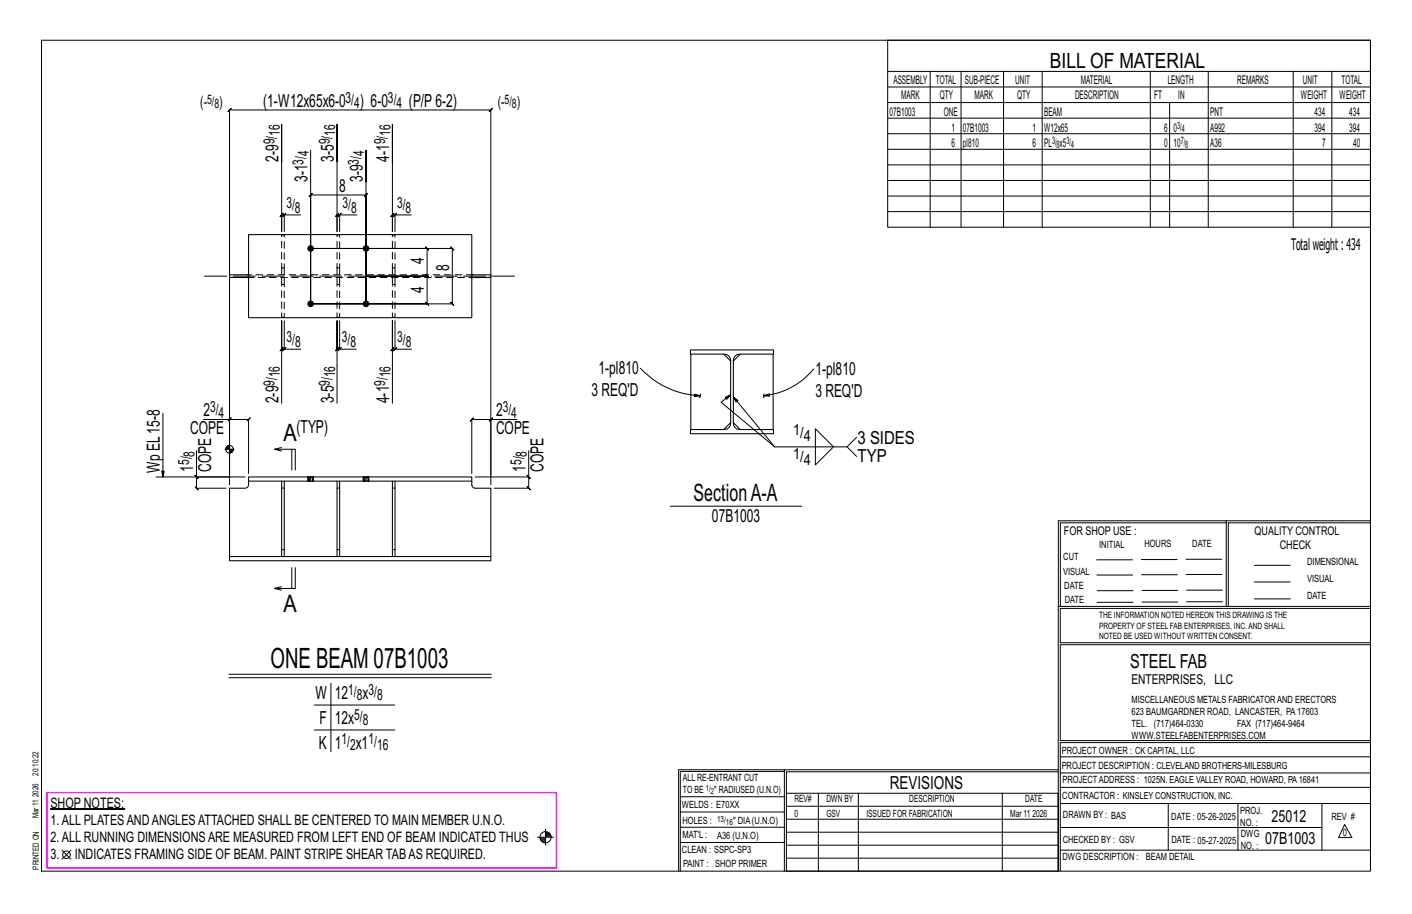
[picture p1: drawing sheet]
<svg xmlns="http://www.w3.org/2000/svg" width="432mm" height="279mm" viewBox="0 0 432 279" stroke-linecap="round" stroke-linejoin="round" font-family="sans-serif">
<g fill="#000" stroke="#000" stroke-width=".31">
<path d="M15.4 247.2h22.8v.2h-22.8z"/>
<circle cx="95" cy="76" r=".86"/>
<circle cx="111.9" cy="76" r=".86"/>
<circle cx="95" cy="92.9" r=".86"/>
<circle cx="111.9" cy="92.9" r=".86"/>
</g>
<g fill="none" stroke="#000" stroke-width=".31">
<path d="M12.7 12.3h406.4v254h-406.4zM271.5 12.3h147.6v57.2h-147.6zM271.5 21.8h147.6M271.5 26.6h147.6M271.5 31.4h147.6M271.5 36.1h147.6M284.5 21.8v47.7M293.9 21.8v47.7M306.9 21.8v47.7M318.7 21.8v47.7M351.8 21.8v47.7M357.7 31.4v38.1"/>
<path d="M369.5 21.8v47.7M395.5 21.8v47.7M407.3 21.8v47.7M86.1 49.5v-11.5v32.8v-5.1l-.5 .5 1-1-.5 .5h.8M95 45.9v47v-33.3l-.5 .5 1-1-.5 .5h16.9l-.5 .5 1-1-.5 .5v33.3v-47v9.7M103.1 49.5v-11.5v32.8v-5.1l-.5 .5 1-1-.5 .5h.8M120 49.5v-11.5v32.8v-5.1l-.5 .5 1-1-.5 .5h.8M271.5 40.9h147.6M271.5 45.6h147.6M271.5 50.4h147.6M271.5 55.2h147.6M271.5 59.9h147.6"/>
<path d="M87.4 65.2l-1 1zM91.9 65.7h-5v5.1M95 76h43.3l-.5-.5 1 1-.5-.5v16.9l-.5-.5 1 1-.5-.5h-43.3h35.6l.5 .5-1-1 .5 .5v-8.5l.5 .5-1-1 .5 .5h-18.7h18.7l.5 .5-1-1 .5 .5v-8.4l.5 .5-1-1 .5 .5zM104.4 65.2l-1 1zM109.1 65.7h-5.2v5.1M121.3 65.2l-1 1zM125.8 65.7h-5v5.1M271.5 64.7h147.6M86.9 98.1v8.7h5.1M103.9 98.1v8.7h5M120.8 98.1v8.7h5M86.9 106.8h-.8l.5-.5-1 1 .5-.5v-8.7v25.2"/>
<path d="M87.4 106.3l-1 1zM103.9 106.8h-.8l.5-.5-1 1 .5-.5v-8.7v25.2M104.4 106.3l-1 1zM120.8 106.8h-.8l.5-.5-1 1 .5-.5v-8.7v25.2M121.3 106.3l-1 1zM195.8 112.5a26.3 26.3 0 0 0 18.3 8.5M248.8 112.8a22.6 22.6 0 0 1-15.2 8.2M49.8 126.3v19.5l-.4-1.7h.8l-.4 1.7M60.1 137.8v8h14.9M62.2 128.2h8v20M68.8 137.3h2.8M69.1 136.8v.5"/>
<path d="M69.3 136.5v.8M69.6 136.4v.9M69.8 136.3v1M70 136.2v1.1M70.2 128.2h5.8l-.5 .5 1-1-.5 .5v16.5M70.2 135.9v8.8M70.4 137.3v1.2M70.6 137.3v1.1M70.7 127.7l-1 1zM70.8 137.3v1M71 137.3v.8M71.3 137.3v.5"/>
<path d="M86.1 137.9l-2.2-.6h6.4v6.4M86.1 136.8l-2.2 .5M89.2 137.3v6.4M150.1 128.2l.5-.5-1 1zM150.1 128.2h-5.8l.5-.5-1 1 .5-.5v16.5M158.1 128.2h-8v20M161.7 137.8v8h-16.4M212.4 120.5l1.7 .5-1.7 .2zM214.1 121l-.2 .5M214.4 120.4l-.3 .6M223.4 120.7l-1.6 .8 .5 .6 1.1-1.4-2.9 2.3 16.4 13.6M224.3 121.3l.8 1.6 .6-.5-1.4-1.1 12.6 15.3"/>
<path d="M233.6 121l1.6-.6 .1 .7zM233.6 121l-.1 .6M233.7 120.4l-.1 .6M249.4 131.1l5.5 5.5-5.5 5.5zM259 136.6l3 2.9M262 133.7l-3 2.9h-22.1M47.7 145.8h22.5v-112.2l-.5 .5 1-1-.5 .5h79.9l-.5 .5 1-1-.5 .5v112.2M59.6 145.3l1 1zM60.1 145.8v3.4l-.5-.5 1 1-.5-.5h9M161.2 145.3l1 1zM161.7 145.8v3.4l-.5-.5 1 1-.5-.5h-10.5M205 154.7h40.2"/>
<path d="M375 159.8h-50.7v25.6M375 159.2h-51.3l-.1 107.1M419.1 159.2h-44.1v26.2M419.1 159.8h-43.5v25.6M86.1 179.4l-2.2 .5M89.2 173.5v6.4M90.3 173.5v6.4h-6.4l2.2 .5M335.4 171.1h10.9M335.4 175.8h11M349 171h11M349.1 175.7h11M362.7 171h10.9"/>
<path d="M362.7 175.6h11M383.6 172.8h11M383.6 177.9h11M323.7 185.4h95.4M335.5 184.1h11M335.5 180.6h11M349.2 184h11M349.2 180.5h11M362.9 180.4h10.9M362.9 184h10.9M383.6 183.1h11M419.1 186h-94.9v10.5h94.9"/>
<path d="M419.1 197.1h-94.9v29.3h94.9v.6h-94.9v39.3M70 206.1h80.3M70 207.2h80.3M96.1 215.5h24.6M101.2 208.9v20.9M96.1 223.1h24.6M239.9 235.8h-31.9v30.5M239.9 235.3h-32.4v31M323.6 235.3h-83.7v31M323.6 235.9h-83.1v6.6M324.2 236.3h94.9M324.2 231.4h94.9"/>
<path d="M19 259.9l2.7 2.7M21.7 259.9l-2.7 2.7M164.4 255.9h4.9M165.1 256.2h1.7M165.2 256.5h1.6M165.3 256.8h1.5M165.6 257.1h1.2M165.9 257.4h.9M166.8 253.5v4.9M166.8 254.5h1M166.8 255.6h1.7M166.8 254.8h1.3"/>
<path d="M166.8 255.1h1.5M166.8 255.4h1.6M208 252.9h31.9M208 257.5h31.9M208 243.6h31.9M208 248.2h31.9M240.5 242.5h83.1v23.8h-83.1zM240.5 258.4h83.1M240.5 254.4h83.1M240.5 250.4h83.1M240.5 246.5h83.1M250.3 242.5v23.8"/>
<path d="M262.5 242.5v23.8M306.5 242.5v23.8M324.2 253h80.1M324.2 245.6h94.9M324.2 259.9h94.9M324.2 240.7h94.9M357.3 245.6v14.3M378.6 245.6v14.3M404.3 245.6v14.3M411.2 252.1l2.2 3.9h-4zM240.5 262.3h83.1"/>
<circle cx="70.2" cy="137.3" r="1.16"/>
<circle cx="166.8" cy="255.9" r="1.71"/>
<circle cx="20.3" cy="261.3" r="1.17"/>
</g>
<path d="M14.4 242.3h155.8v23h-155.8z" fill="none" stroke="#f0f" stroke-width=".5"/>
<g fill="none" stroke="#000" stroke-width=".32">
<path d="M76 71.7h68.3v25.4h-68.3zM76 83.8l-.3 .2h-5.5v.8h5.4l.4 .2M144.3 83.8l.4 .2h5.4v.8h-5.5l-.3 .2M211.1 107h25.4v1.3h-10.3a1.89 1.89 0 0 0-1.9 1.8v19.3a1.89 1.89 0 0 0 1.9 1.9h10.3v1.3h-25.4v-1.3h10.4a1.89 1.89 0 0 0 1.9-1.9v-19.3a1.89 1.89 0 0 0-1.9-1.8h-10.4zM211.3 108.3v23M221.3 108.3l2.1 2.1M226.4 108.3l-2.1 2.1M236.4 108.3v23M223.4 129.2l-2.1 2.1M224.3 129.2l2.1 2.1M76 145.8h68.3v1.3h-68.3zM76 147.1v1.1a1.06 1.06 0 0 1-1 1h-4.8v20.9"/>
<path d="M86.1 147.1v23M86.9 147.1v23M94.1 145.8h.1M94.1 147.1h.1M95.9 145.8h.1M95.9 147.1h.1M103.1 147.1v23M103.9 147.1v23M111.1 145.8h.1M111.1 147.1h.1M112.8 145.8h.1M112.8 147.1h.1"/>
<path d="M120 147.1v23M120.8 147.1v23M144.3 147.1v1.2a1.04 1.04 0 0 0 1 .9h4.8v20.9M70.2 170.1h79.9v1.3h-79.9z"/>
</g>
<g fill="none" stroke="#000" stroke-width=".31" stroke-dasharray="2 1.4">
<path d="M86.1 71.8h.8v10.1h-.8zM103.1 71.8h.8v10.1h-.8zM120 71.8h.8v10.1h-.8zM75.6 84.8h69.1M86.1 86.9h.8v10.1h-.8zM86.1 84.8v2.1M86.1 81.9v2.1M86.9 86.9v-2.1M86.9 84v-2.1M103.1 86.9h.8v10.1h-.8zM103.1 84.8v2.1M103.1 81.9v2.1"/>
<path d="M103.9 86.9v-2.1M103.9 84v-2.1M120 86.9h.8v10.1h-.8zM120 84.8v2.1M120 81.9v2.1M120.8 86.9v-2.1M120.8 84v-2.1M144.7 84h-69.1M86.1 149.2h.8M94.1 145.8v1.3M94.1 145.8h.1M94.4 145.8h-.2l-.1 1.3"/>
<path d="M94.7 145.8h-.3v1.3h-.2M95 145.8h.3v1.3h-.3zM95 145.8h-.3v1.3h-.3M95 147.1h-.3M95.3 145.8h.3v1.3h-.3M95.6 145.8h.2v1.3h-.2M95.8 145.8h.1M95.9 147.1h-.1M95.9 147.1v-1.3M103.1 149.2h.8M111.1 145.8v1.3M111.1 145.8h.1"/>
<path d="M111.3 145.8h-.2v1.3M111.6 145.8h-.3v1.3h-.2M111.9 145.8h.4v1.3h-.4zM111.9 145.8h-.3v1.3h-.3M111.9 147.1h-.3M112.3 145.8h.2v1.3h-.2M112.5 145.8h.2v1.3h-.2M112.7 145.8h.1M112.8 147.1h-.1M112.8 147.1v-1.3M120 149.2h.8M86.9 168h-.8"/>
<path d="M103.9 168h-.8M120.8 168h-.8"/>
</g>
<path d="M62.5 84.4h95.3" fill="none" stroke="#000" stroke-width=".31" stroke-dasharray="6.8 1 0 1"/>
<text font-size="8.6" x="82.7" y="204.1">ONE BEAM 07B1003</text>
<g font-size="7.3">
<text x="86.7" y="134.9">A</text>
<text x="212.1" y="153">SectionA-A</text>
<text x="86.7" y="187.1">A</text>
</g>
<text font-size="6.4" x="321.1" y="20.7">BILL OF MATERIAL</text>
<text font-size="5.9" x="345.6" y="204.1">STEEL FAB</text>
<g font-size="5.5">
<text x="80.5" y="32.6">(1-W12x65x6-0</text>
<text x="110" y="32.6">) 6-0</text>
<text x="125.1" y="32.6">(P/P6-2)</text>
<text x="85.1" y="49.5" transform="rotate(-90 85.1 49.5)">2-9</text>
<text x="102.1" y="49.5" transform="rotate(-90 102.1 49.5)">3-5</text>
<text x="119" y="49.5" transform="rotate(-90 119 49.5)">4-1</text>
<text x="94" y="55.6" transform="rotate(-90 94 55.6)">3-1</text>
<text x="103.7" y="58.6">8</text>
<text x="110.9" y="55.6" transform="rotate(-90 110.9 55.6)">3-9</text>
<text x="129.6" y="80.6" transform="rotate(-90 129.6 80.6)">4</text>
<text x="137.3" y="82.9" transform="rotate(-90 137.3 82.9)">8</text>
<text x="129.6" y="89.7" transform="rotate(-90 129.6 89.7)">4</text>
<text x="183" y="114.5">1-pl810</text>
<text x="249.3" y="114.7">1-pl810</text>
<text x="85.1" y="123.3" transform="rotate(-90 85.1 123.3)">2-9</text>
<text x="102.1" y="123.3" transform="rotate(-90 102.1 123.3)">3-5</text>
<text x="119" y="123.3" transform="rotate(-90 119 123.3)">4-1</text>
<text x="180.9" y="121">3 REQ'D</text>
<text x="249.3" y="121.2">3 REQ'D</text>
<text x="62.2" y="127.2">2</text>
<text x="151.7" y="127.2">2</text>
<text x="58.2" y="132.8">COPE</text>
<text x="90.7" y="132.4">(TYP)</text>
<text x="151.7" y="132.8">COPE</text>
<text x="262.2" y="135.6">3 SIDES</text>
<text x="262.2" y="141.1">TYP</text>
<text x="48.8" y="144.7" transform="rotate(-90 48.8 144.7)">Wp EL15-8</text>
<text x="59.1" y="144.2" transform="rotate(-90 59.1 144.2)">1</text>
<text x="64.6" y="144.2" transform="rotate(-90 64.6 144.2)">COPE</text>
<text x="160.7" y="144.2" transform="rotate(-90 160.7 144.2)">1</text>
<text x="166.2" y="144.2" transform="rotate(-90 166.2 144.2)">COPE</text>
<text x="217.7" y="159.7">07B1003</text>
<text x="96.5" y="213.6">W</text>
<text x="102.4" y="213.6">12</text>
<text x="110.8" y="213.6">x</text>
<text x="97.7" y="221.2">F</text>
<text x="102.4" y="221.2">12x</text>
<text x="97.5" y="228.8">K</text>
<text x="102.4" y="228.8">1</text>
<text x="108.8" y="228.8">x1</text>
<text x="272.2" y="241.1">REVISIONS</text>
</g>
<g font-size="5.1">
<text x="388.9" y="251.3">25012</text>
<text x="386.9" y="258.1">07B1003</text>
</g>
<text font-size="4.9" x="394.8" y="76.4">Totalweight : 434</text>
<g font-size="4.7">
<text x="61.2" y="32.8">(-</text>
<text x="67" y="32.8">)</text>
<text x="105.7" y="31.4">3/</text>
<text x="108.3" y="33">4</text>
<text x="118.6" y="31.4">3/</text>
<text x="121.3" y="33">4</text>
<text x="152.2" y="32.8">(-</text>
<text x="158" y="32.8">)</text>
<text x="85.6" y="41.5" transform="rotate(-90 85.6 41.5)">16</text>
<text x="102.5" y="41.5" transform="rotate(-90 102.5 41.5)">16</text>
<text x="119.4" y="41.5" transform="rotate(-90 119.4 41.5)">16</text>
<text x="83.9" y="44.1" transform="rotate(-90 83.9 44.1)">9/</text>
<text x="94.4" y="47.7" transform="rotate(-90 94.4 47.7)">4</text>
<text x="100.8" y="44.1" transform="rotate(-90 100.8 44.1)">9/</text>
<text x="111.4" y="47.7" transform="rotate(-90 111.4 47.7)">4</text>
<text x="117.8" y="44.1" transform="rotate(-90 117.8 44.1)">9/</text>
<text x="92.8" y="50.3" transform="rotate(-90 92.8 50.3)">3/</text>
<text x="109.7" y="50.3" transform="rotate(-90 109.7 50.3)">3/</text>
<text x="87.6" y="63.5">3/</text>
<text x="90.2" y="65.1">8</text>
<text x="104.8" y="63.5">3/</text>
<text x="107.4" y="65.1">8</text>
<text x="121.4" y="63.5">3/</text>
<text x="124.1" y="65.1">8</text>
<text x="87.6" y="104.5">3/</text>
<text x="90.2" y="106.2">8</text>
<text x="104.6" y="104.5">3/</text>
<text x="107.2" y="106.2">8</text>
<text x="121.5" y="104.5">3/</text>
<text x="124.1" y="106.2">8</text>
<text x="83.9" y="118" transform="rotate(-90 83.9 118)">9/</text>
<text x="85.6" y="115.3" transform="rotate(-90 85.6 115.3)">16</text>
<text x="100.8" y="118" transform="rotate(-90 100.8 118)">9/</text>
<text x="102.5" y="115.3" transform="rotate(-90 102.5 115.3)">16</text>
<text x="117.8" y="118" transform="rotate(-90 117.8 118)">9/</text>
<text x="119.4" y="115.3" transform="rotate(-90 119.4 115.3)">16</text>
<text x="64.2" y="126">3/</text>
<text x="153.7" y="126">3/</text>
<text x="66.9" y="127.7">4</text>
<text x="156.3" y="127.7">4</text>
<text x="242.5" y="133.1">1/</text>
<text x="245.8" y="134.8">4</text>
<text x="57.9" y="142.2" transform="rotate(-90 57.9 142.2)">5/</text>
<text x="59.5" y="139.6" transform="rotate(-90 59.5 139.6)">8</text>
<text x="159.5" y="142.2" transform="rotate(-90 159.5 142.2)">5/</text>
<text x="161.1" y="139.6" transform="rotate(-90 161.1 139.6)">8</text>
<text x="242.5" y="140.5">1/</text>
<text x="245.8" y="142.1">4</text>
<text x="106.5" y="212.3">1/</text>
<text x="109.1" y="214">8</text>
<text x="112.7" y="212.3">3/</text>
<text x="115.3" y="214">8</text>
<text x="108.3" y="220">5/</text>
<text x="110.9" y="221.6">8</text>
<text x="104.4" y="227.6">1/</text>
<text x="112.7" y="227.6">1/</text>
<text x="107" y="229.2">2</text>
<text x="115.3" y="229.2">16</text>
</g>
<g font-size="4.4">
<text x="15.4" y="247">SHOP NOTES:</text>
<text x="15.4" y="257.5">2.ALL RUNNING DIMENSIONSARE MEASURED FROM LEFT END OF BEAM INDICATED THUS</text>
<text x="15.4" y="252.2">1.ALL PLATESANDANGLESATTACHED SHALL BE CENTERED TO MAIN MEMBER U.N.O.</text>
<text x="15.4" y="262.7">3.</text>
<text x="22.8" y="262.7">INDICATES FRAMING SIDE OF BEAM. PAINT STRIPE SHEAR TABAS REQUIRED.</text>
</g>
<text font-size="4.2" x="346" y="209.1">ENTERPRISES, LLC</text>
<g font-size="4">
<text x="63.3" y="31.7">5/</text>
<text x="65.6" y="33.1">8</text>
<text x="154.3" y="31.7">5/</text>
<text x="156.5" y="33.1">8</text>
</g>
<g font-size="3.7">
<text x="273.2" y="25.6">ASSEMBLY</text>
<text x="286.2" y="25.6">TOTAL</text>
<text x="295.1" y="25.6">SUB-PIECE</text>
<text x="310.4" y="25.6">UNIT</text>
<text x="330.5" y="25.6">MATERIAL</text>
<text x="357.1" y="25.6">LENGTH</text>
<text x="378.3" y="25.6">REMARKS</text>
<text x="398.4" y="25.6">UNIT</text>
<text x="410.2" y="25.6">TOTAL</text>
<text x="272.1" y="35.5">07B1003</text>
<text x="275.6" y="30.4">MARK</text>
<text x="287.4" y="30.4">QTY</text>
<text x="288.6" y="35.5">ONE</text>
<text x="298" y="30.4">MARK</text>
<text x="311" y="30.4">QTY</text>
<text x="319.3" y="35.5">BEAM</text>
<text x="328.7" y="30.4">DESCRIPTION</text>
<text x="353" y="30.4">FT</text>
<text x="360.3" y="30.4">IN</text>
<text x="370.1" y="35.5">PNT</text>
<text x="397.8" y="30.4">WEIGHT</text>
<text x="402" y="35.5">434</text>
<text x="409.6" y="30.4">WEIGHT</text>
<text x="412.6" y="35.5">434</text>
<text x="290.9" y="40.2">1</text>
<text x="294.5" y="40.2">07B1003</text>
<text x="315.8" y="40.2">1</text>
<text x="319.3" y="40.2">W12x65</text>
<text x="356" y="40.2">6</text>
<text x="358.9" y="40.2">0</text>
<text x="370.1" y="40.2">A992</text>
<text x="402" y="40.2">394</text>
<text x="412.6" y="40.2">394</text>
<text x="290.9" y="45">6</text>
<text x="294.5" y="45">pl810</text>
<text x="315.8" y="45">6</text>
<text x="319.3" y="45">PL x5</text>
<text x="356" y="45">0</text>
<text x="358.9" y="45">10</text>
<text x="370.1" y="45">A36</text>
<text x="404.3" y="45">7</text>
<text x="413.8" y="45">40</text>
<text x="325.3" y="163.4">FOR SHOP USE :</text>
<text x="383.7" y="163.4">QUALITY CONTROL</text>
<text x="391.4" y="167.8">CHECK</text>
</g>
<g font-size="3.1">
<text x="360" y="39.4">3/</text>
<text x="361.4" y="40.5">4</text>
<text x="321.7" y="44.1">3/</text>
<text x="323.1" y="45.3">8</text>
<text x="326.1" y="44.1">3/</text>
<text x="327.5" y="45.3">4</text>
<text x="361.1" y="44.1">7/</text>
<text x="362.5" y="45.3">8</text>
<text x="336.2" y="167.4">INITIAL</text>
<text x="350" y="167.1">HOURS</text>
<text x="364.6" y="167.2">DATE</text>
<text x="325.2" y="171.3">CUT</text>
<text x="399.8" y="172.8">DIMENSIONAL</text>
<text x="325.1" y="175.8">VISUAL</text>
<text x="399.8" y="177.9">VISUAL</text>
<text x="325.5" y="180">DATE</text>
<text x="325.7" y="184.4">DATE</text>
<text x="399.8" y="183.1">DATE</text>
<text x="346" y="215">MISCELLANEOUS METALS FABRICATORAND ERECTORS</text>
<text x="346" y="218.6">623 BAUMGARDNER ROAD, LANCASTER, PA17603</text>
<text x="346" y="225.8">WWW.STEELFABENTERPRISES.COM</text>
<text x="346" y="222.2">TEL. (717)464-0330</text>
<text x="378.3" y="222.2">FAX (717)464-9464</text>
<text x="324.7" y="230.5">PROJECT OWNER : CK CAPITAL, LLC</text>
<text x="208.8" y="238.8">ALL RE-ENTRANT CUT</text>
<text x="324.7" y="235.1">PROJECT DESCRIPTION : CLEVELAND BROTHERS-MILESBURG</text>
<text x="324.9" y="239.5">PROJECTADDRESS : 1025N. EAGLE VALLEY ROAD, HOWARD, PA16841</text>
<text x="208.8" y="242.5">TO BE</text>
<text x="218.4" y="242.5">&quot; RADIUSED (U.N.O)</text>
<text x="242.9" y="245.3">REV#</text>
<text x="252.7" y="245.3">DWN BY</text>
<text x="278.1" y="245.3">DESCRIPTION</text>
<text x="313.5" y="245.3">DATE</text>
<text x="324.9" y="244.2">CONTRACTOR : KINSLEY CONSTRUCTION, INC.</text>
<text x="208.5" y="247">WELDS : E70XX</text>
<text x="208.7" y="251.7">HOLES :</text>
<text x="224.2" y="251.8">&quot; DIA(U.N.O)</text>
<text x="242.9" y="249.9">0</text>
<text x="252.7" y="249.9">GSV</text>
<text x="264.9" y="249.9">ISSUED FOR FABRICATION</text>
<text x="309" y="249.9">Mar 11</text>
<text x="315.7" y="249.9">2026</text>
<text x="325.1" y="250">DRAWN BY : BAS</text>
<text x="358.2" y="250.5">DATE : 05-26-2025</text>
<text x="379.3" y="248.9">PROJ.</text>
<text x="407.2" y="250.5">REV #</text>
<text x="208.7" y="256.3">MAT'L :</text>
<text x="219.3" y="256.4">A36 (U.N.O)</text>
<text x="325" y="257.6">CHECKED BY : GSV</text>
<text x="358.3" y="257.7">DATE : 05-27-2025</text>
<text x="379.3" y="252.5">NO. :</text>
<text x="379.5" y="255.9">DWG</text>
<text x="410.6" y="255.5">0</text>
<text x="208.6" y="260.7">CLEAN : SSPC-SP3</text>
<text x="324.9" y="262.9">DWG DESCRIPTION :</text>
<text x="350.4" y="263">BEAM DETAIL</text>
<text x="379.5" y="259.5">NO. :</text>
<text x="208.9" y="265">PAINT : SHOP PRIMER</text>
</g>
<g font-size="2.7">
<text x="336.1" y="189">THE INFORMATION NOTED HEREON THIS DRAWING IS THE</text>
<text x="336.1" y="195.4">NOTED BE USED WITHOUT WRITTEN CONSENT.</text>
<text x="336.1" y="192.2">PROPERTY OF STEEL FAB ENTERPRISES, INC.AND SHALL</text>
</g>
<g font-size="2.6">
<text x="215.9" y="241.8">1/</text>
<text x="217.4" y="242.7">2</text>
<text x="219.3" y="251.1">13/</text>
<text x="222" y="252.1">16</text>
</g>
<g font-size="2.5">
<text x="11.7" y="237.1" transform="rotate(-90 11.7 237.1)">20:10:22</text>
<text x="11.8" y="243.8" transform="rotate(-90 11.8 243.8)">2026</text>
<text x="11.8" y="250.1" transform="rotate(-90 11.8 250.1)">Mar 11</text>
<text x="11.9" y="265.8" transform="rotate(-90 11.9 265.8)">PRINTED ON</text>
</g>
</svg>
